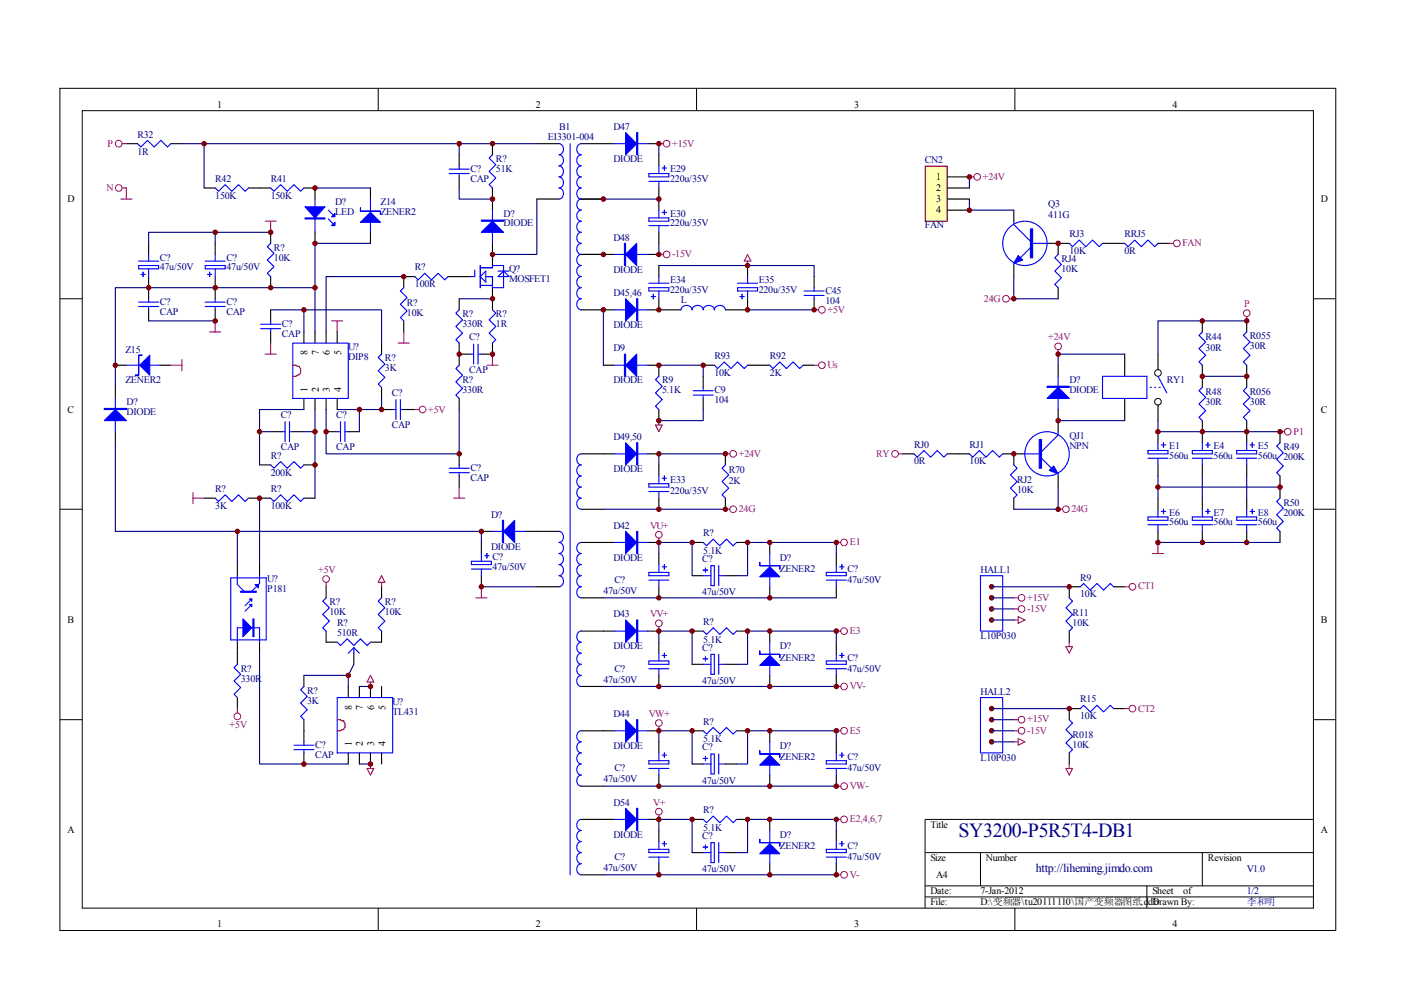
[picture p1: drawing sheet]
<svg xmlns="http://www.w3.org/2000/svg" width="297mm" height="210mm" viewBox="0 0 297 210" stroke-linecap="round" stroke-linejoin="round" font-family="sans-serif">
<g fill="none" stroke="#000" stroke-width=".21">
<path d="M12.7 18.7h270.5v178.6h-270.5zM80.2 18.7v4.7M147.7 18.7v4.7M215.2 18.7v4.7M17.4 23.5h261.1v169h-261.1zM12.7 63.3h4.7M278.4 63.3h4.7M12.7 108h4.7M278.4 108h4.7M12.7 152.6h4.7M278.4 152.6h4.7M278.4 173.7h-82.3v18.8"/>
<path d="M80.2 192.5v4.7M147.7 192.5v4.7M196.1 180.8h82.3M196.1 187.8h82.3M196.1 190.2h82.3M207.9 180.8v7M215.2 192.5v4.7M243.2 187.8v4.7M254.9 180.8v7"/>
</g>
<g fill="none" stroke="#000" stroke-width=".23">
<path d="M26.8 30.5h2.4M36.2 30.5h2.4M43.3 39.9h2.3M52.7 39.9h4.7M64.4 39.9h2.4v2.3M78.5 39.9v2.3M97.4 32.8v2.4M97.4 37.5v2.4M104.4 30.5v2.3M104.4 39.9v4.7M113.8 30.5h4.7M123.2 30.5h7.1"/>
<path d="M137.3 30.5h2.4M139.7 32.8v2.4M139.7 39.9v4.7M31.5 51.6v2.3M31.5 58.6v4.7M45.6 51.6v2.3M45.6 58.6v4.7M57.4 49.3v2.3M57.4 58.6v2.4M66.8 49.3v2.3M78.5 49.3v2.3M88 58.6h-2.4v2.4"/>
<path d="M95 58.6h4.7M104.4 51.6v4.7M113.8 42.2h4.7M123.2 42.2h4.7M123.2 53.9h7.1M137.3 53.9h2.4M139.7 49.3v2.3M139.7 56.3v2.3M158.5 56.3v2.3M172.6 58.6v2.4M24.5 77.4h2.3M31.5 65.7v2.3"/>
<path d="M33.9 77.4h2.3M45.6 65.7v2.3M57.4 65.7v2.3M57.4 70.4v2.3M64.4 70.4v2.3M66.8 70.4v2.3M69.1 70.4v2.3M71.5 70.4v2.3M80.9 72.7v2.4M85.6 68v2.4M97.4 63.3v2.4M97.4 72.7v4.7"/>
<path d="M97.4 75.1h2.3M104.4 61v4.7M104.4 72.7v2.4h-2.3M123.2 65.7h7.1M127.9 77.4h2.4M137.3 65.7h7.1M137.3 77.4h2.4v2.4M139.7 63.3v2.4M149.1 77.4h2.3M149.1 79.8v2.3M158.5 63.3v2.4h-4.7M158.5 77.4h4.7"/>
<path d="M170.3 77.4h2.3M172.6 63.3v2.4M24.5 82.1v2.4M24.5 91.5v2.4M55 98.6h2.4M57.4 91.5h2.3M62.1 91.5h2.3M64.4 84.5v2.3M64.4 98.6h2.4M66.8 84.5v2.3M69.1 84.5v2.3M69.1 91.5h2.4"/>
<path d="M71.5 84.5v2.3M73.8 91.5h2.4M80.9 82.1v2.4M80.9 86.8h2.3M85.6 86.8h2.4M97.4 84.5v2.3M97.4 96.2v2.4M123.2 96.2h7.1M137.3 96.2h2.4M139.7 86.8v2.4M139.7 98.6v2.3M149.1 84.5v2.3"/>
<path d="M153.8 96.2v2.4M43.3 105.6h2.3M50.3 119.7v2.4M52.7 105.6h4.7M55 119.7v2.4M64.4 105.6h2.4M97.4 100.9v2.4M102.1 112.7h2.3M102.1 115v2.4M111.5 112.7h7M123.2 108h4.7M123.2 115h7.1"/>
<path d="M137.3 115h2.4M139.7 105.6v2.4M139.7 117.4v2.3M146.7 115h2.4M153.8 105.6v2.4M156.2 115h2.3M163.2 115v2.4M177.3 117.4v2.3M50.3 136.2v4.7M55 136.2v2.3M69.1 124.4v2.4M69.1 133.8v2.4h2.4"/>
<path d="M75 138.5v2.4M80.9 124.4v2.4M80.9 133.8v2.4h-2.4M102.1 122.1v2.3M113.8 124.4h4.7M123.2 126.8h4.7M123.2 133.8h7.1M137.3 133.8h2.4M139.7 124.4v2.4M139.7 136.2v2.3M146.7 122.1h2.4M146.7 133.8h2.4"/>
<path d="M153.8 122.1h2.4M156.2 133.8h2.3M163.2 124.4v2.4M163.2 133.8v2.4M177.3 124.4v2.4M177.3 136.2v2.3M50.3 147.9v2.3M64.4 143.2v2.3M64.4 152.6v4.7M64.4 159.6v2.4M73.8 145.5v2.4M73.8 159.6v2.4"/>
<path d="M76.2 145.5v2.4M76.2 159.6v2.4M78.5 145.5v2.4M78.5 159.6v2.4M80.9 145.5v2.4M80.9 159.6v2.4M123.2 145.5h4.7M123.2 154.9h7.1M137.3 154.9h2.4M139.7 143.2v2.3M139.7 157.3v2.3M146.7 140.9h2.4"/>
<path d="M146.7 154.9h2.4M153.8 140.9h2.4M156.2 154.9h2.3M163.2 143.2v2.3M163.2 154.9v2.4M177.3 143.2v2.3M177.3 157.3v2.3M123.2 166.7h4.7M123.2 173.7h7.1M137.3 173.7h2.4M139.7 164.3v2.4M139.7 176.1v2.3"/>
<path d="M146.7 162h2.4M146.7 173.7h2.4M153.8 162h2.4M156.2 173.7h2.3M163.2 164.3v2.4M163.2 173.7v2.4M177.3 164.3v2.4M177.3 176.1v2.3M123.2 185.5h4.7M139.7 183.1v2.4M146.7 180.8h2.4M153.8 180.8h2.4"/>
<path d="M163.2 183.1v2.4M177.3 183.1v2.4"/>
</g>
<g fill="none" stroke="#00f" stroke-width=".23">
<path d="M29.2 30.5l.7 .7 1.4-1.4 1.4 1.4 1.4-1.4 1.4 1.4 .7-.7M45.6 39.9l.7 .7 1.4-1.4 1.4 1.4 1.5-1.4 1.4 1.4 .7-.7M57.4 39.9l.7 .7 1.4-1.4 1.4 1.4 1.4-1.4 1.4 1.4 .7-.7M95.2 35.9h4.3M95.2 36.8h4.3M97.4 35.2v.7M97.4 36.8v.7M104.4 32.8l-.7 .7 1.4 1.4-1.4 1.4 1.4 1.4-1.4 1.5 .7 .7M118.5 30.5a1.2 1.2 0 0 1 1 1.1 1.2 1.2 0 0 1-1 1.2 1.2 1.2 0 0 1 1 1.2 1.2 1.2 0 0 1-1 1.2 1.2 1.2 0 0 1 1 1.1 1.2 1.2 0 0 1-1 1.2 1.2 1.2 0 0 1 1 1.2 1.2 1.2 0 0 1-1 1.2 1.2 1.2 0 0 1 1 1.1 1.2 1.2 0 0 1-1 1.2M120.9 30.5v155M123.2 30.5a1.21 1.21 0 0 0-.9 1.1 1.21 1.21 0 0 0 .9 1.2 1.2 1.2 0 0 0-.9 1.2 1.2 1.2 0 0 0 .9 1.2 1.2 1.2 0 0 0-.9 1.1 1.2 1.2 0 0 0 .9 1.2 1.2 1.2 0 0 0-.9 1.2 1.2 1.2 0 0 0 .9 1.2 1.2 1.2 0 0 0-.9 1.1 1.2 1.2 0 0 0 .9 1.2 1.2 1.2 0 0 0-.9 1.2 1.2 1.2 0 0 0 .9 1.2 1.2 1.2 0 0 0-.9 1.1 1.2 1.2 0 0 0 .9 1.2 1.21 1.21 0 0 0-.9 1.2 1.21 1.21 0 0 0 .9 1.2 1.2 1.2 0 0 0-.9 1.1 1.2 1.2 0 0 0 .9 1.2 1.2 1.2 0 0 0-.9 1.2 1.2 1.2 0 0 0 .9 1.1 1.2 1.2 0 0 0-.9 1.2 1.2 1.2 0 0 0 .9 1.2 1.2 1.2 0 0 0-.9 1.2 1.2 1.2 0 0 0 .9 1.1 1.2 1.2 0 0 0-.9 1.2 1.2 1.2 0 0 0 .9 1.2 1.2 1.2 0 0 0-.9 1.2 1.2 1.2 0 0 0 .9 1.1 1.2 1.2 0 0 0-.9 1.2 1.2 1.2 0 0 0 .9 1.2M130.3 30.5h7"/>
<path d="M137.6 36.8h4.2v.7h-4.2zM137.6 38.4h4.2M139.7 35.2v1.6M139.7 38.4v1.5M140.4 35.6h.9M140.9 35.2v.9M29.4 55.4h4.2M29.4 56.3h4.2v.7h-4.2zM29.9 58.2h.9M30.3 57.7v.9M31.5 53.9v1.5M31.5 57v1.6"/>
<path d="M43.5 56.3h4.2v.7h-4.2zM43.5 55.4h4.2M44 58.2h.9M44.4 57.7v.9M45.6 53.9v1.5M45.6 57v1.6M57.4 51.6l-.7 .7 1.4 1.4-1.4 1.4 1.4 1.4-1.4 1.4 .7 .7M66.8 42.2v7.1M69.6 46.4l.9 1M69.6 44.6l.9 .9M78.5 42.2v7.1M88 58.6l.7 .7 1.4-1.4 1.4 1.4 1.4-1.4 1.4 1.4 .7-.7"/>
<path d="M100.7 57.2v1.4h-1M101.8 56.8h2.6v-.5h2.4v4.7h-2.4v-2.4h-1.4M101.8 56.3v4.7M101.8 58.6l1.2-1.1v2.3zM104.4 44.6v7M105.6 58.6l1.2-1.1 1.1 1.1zM105.6 57.5h2.3M130.3 53.9h7M137.6 46.2h4.2v.7h-4.2zM137.6 47.8h4.2M139.7 44.6v1.6M139.7 47.8v1.5"/>
<path d="M139.7 58.6v1.5M140.4 45h.9M140.9 44.6v.9M158.5 58.6v1.5M26.8 77.4h7.1M29.4 65h4.2M29.4 64h4.2M31.5 63.3v.7M31.5 65v.7M43.5 65h4.2M43.5 64h4.2M45.6 63.3v.7"/>
<path d="M45.6 65v.7M55.3 68.7h4.2M55.3 69.7h4.2M57.4 68v.7M57.4 69.7v.7M62.1 72.7h11.7v11.8h-11.7zM80.9 75.1l-.7 .7 1.4 1.4-1.4 1.4 1.4 1.4-1.4 1.4 .7 .7M85.6 61l-.7 .7 1.4 1.4-1.4 1.4 1.4 1.4-1.4 1.4 .7 .7M97.4 77.4l-.7 .7 1.4 1.4-1.4 1.5 1.4 1.4-1.4 1.4 .7 .7M97.4 65.7l-.7 .7 1.4 1.4-1.4 1.4 1.4 1.4-1.4 1.4 .7 .7M99.7 75.1h.7M100.4 73v4.2"/>
<path d="M101.4 75.1h.7M101.4 73v4.2M101.8 60.5h2.6M104.4 65.7l.7 .7-1.4 1.4 1.4 1.4-1.4 1.4 1.4 1.4-.7 .7M130.3 77.4h7M130.3 65.7h7M137.6 61h4.2v.7h-4.2zM137.6 60.1h4.2M138 62.9h1M138.5 62.4v.9M139.7 79.8l-.7 .7 1.4 1.4-1.4 1.4 1.4 1.4-1.4 1.4 .7 .7M139.7 61.7v1.6"/>
<path d="M144.4 65.7a1.21 1.21 0 0 1 1.2-.9 1.21 1.21 0 0 1 1.1 .9 1.21 1.21 0 0 1 1.2-.9 1.21 1.21 0 0 1 1.2 .9 1.21 1.21 0 0 1 1.2-.9 1.21 1.21 0 0 1 1.2 .9 1.2 1.2 0 0 1 1.1-.9 1.2 1.2 0 0 1 1.2 .9M151.4 77.4l.8 .7 1.4-1.4 1.4 1.4 1.4-1.4 1.4 1.4 .7-.7M156.4 60.1h4.2M156.4 61h4.2v.7h-4.2zM156.9 62.9h.9M157.3 62.4v.9M158.5 61.7v1.6M163.2 77.4l.7 .7 1.4-1.4 1.4 1.4 1.4-1.4 1.5 1.4 .7-.7M170.5 61.7h4.2M170.5 62.6h4.2M172.6 61v.7M172.6 62.6v.7"/>
<path d="M24.5 84.5v7M57.4 98.6l.7 .7 1.4-1.4 1.4 1.4 1.4-1.4 1.4 1.4 .7-.7M59.7 91.5h.7M60.4 89.4v4.2M61.4 91.5h.7M61.4 89.4v4.2M71.5 91.5h.7M72.2 89.4v4.2M73.1 91.5h.7M73.1 89.4v4.2M83.2 86.8h.8M84 84.7v4.2"/>
<path d="M84.9 86.8h.7M84.9 84.7v4.2M95.2 99.3h4.3M97.4 98.6v.7M123.2 96.2a1.2 1.2 0 0 0-.9 1.2 1.2 1.2 0 0 0 .9 1.2 1.2 1.2 0 0 0-.9 1.1 1.2 1.2 0 0 0 .9 1.2 1.2 1.2 0 0 0-.9 1.2 1.2 1.2 0 0 0 .9 1.2 1.2 1.2 0 0 0-.9 1.1 1.2 1.2 0 0 0 .9 1.2 1.2 1.2 0 0 0-.9 1.2 1.2 1.2 0 0 0 .9 1.2M130.3 96.2h7M147 82.8h4.2M147 83.8h4.2M149.1 82.1v.7M149.1 83.8v.7M153.8 98.6l-.7 .7 1.4 1.4-1.4 1.4 1.4 1.4-1.4 1.4 .7 .7M45.6 105.6l.7 .7 1.4-1.4 1.4 1.4 1.5-1.4 1.4 1.4 .7-.7"/>
<path d="M57.4 105.6l.7 .7 1.4-1.4 1.4 1.4 1.4-1.4 1.4 1.4 .7-.7M95.2 100.2h4.3M97.4 100.2v.7M99.9 119h4.3v.7h-4.3zM102.1 117.4v1.6M102.8 117.8h.9M103.2 117.4v.9M104.4 112.7h7.1M118.5 112.7a1.2 1.2 0 0 1 1 1.1 1.2 1.2 0 0 1-1 1.2 1.2 1.2 0 0 1 1 1.2 1.2 1.2 0 0 1-1 1.2 1.2 1.2 0 0 1 1 1.1 1.2 1.2 0 0 1-1 1.2 1.2 1.2 0 0 1 1 1.2 1.2 1.2 0 0 1-1 1.2 1.2 1.2 0 0 1 1 1.1 1.2 1.2 0 0 1-1 1.2M123.2 115a1.2 1.2 0 0 0-.9 1.2 1.2 1.2 0 0 0 .9 1.2 1.2 1.2 0 0 0-.9 1.1 1.2 1.2 0 0 0 .9 1.2 1.2 1.2 0 0 0-.9 1.2 1.2 1.2 0 0 0 .9 1.2 1.2 1.2 0 0 0-.9 1.1 1.2 1.2 0 0 0 .9 1.2 1.2 1.2 0 0 0-.9 1.2 1.2 1.2 0 0 0 .9 1.2M130.3 115h7M137.6 102.6h4.2v.7h-4.2z"/>
<path d="M137.6 104.2h4.2M139.7 100.9v1.7M139.7 104.2v1.4M139.7 119.7v1.7M140.4 101.4h.9M140.9 100.9v1M140.9 119.7v1M149.1 115l.7 .7 1.4-1.4 1.4 1.4 1.4-1.4 1.4 1.4 .8-.7M150.7 119.9h.7v4.3h-.7zM152.4 119.9v4.3M163.2 117.4v7M177.3 119.7v1.7"/>
<path d="M178.5 119.7v1M48.9 122.5h7.5v13.2h-7.5zM50.3 122.1v1.8l1.4 1.4M50.3 136.2v-3.1h4.7v3.1M53.4 128.2l-1.4 1.4M53.4 127l-1.4 1.4M55 122.1v1.6l-1.6 1.6M69.1 126.8l-.7 .7 1.4 1.4-1.4 1.4 1.4 1.4-1.4 1.4 .7 .7M71.5 136.2l.7 .7 1.4-1.5 1.4 1.5 1.4-1.5 1.4 1.5 .7-.7M75 137.3v1.2M75 137.3l1.2 1.2M75 137.3l-1.2 1.2"/>
<path d="M80.9 126.8l-.7 .7 1.4 1.4-1.4 1.4 1.4 1.4-1.4 1.4 .7 .7M99.9 120.7h4.3M102.1 120.7v1.4M123.2 133.8a1.2 1.2 0 0 0-.9 1.2 1.2 1.2 0 0 0 .9 1.2 1.2 1.2 0 0 0-.9 1.1 1.2 1.2 0 0 0 .9 1.2 1.21 1.21 0 0 0-.9 1.2 1.21 1.21 0 0 0 .9 1.2 1.2 1.2 0 0 0-.9 1.1 1.2 1.2 0 0 0 .9 1.2 1.2 1.2 0 0 0-.9 1.2 1.2 1.2 0 0 0 .9 1.1M130.3 133.8h7M137.6 121.4h4.2v.7h-4.2zM137.6 123h4.2M139.7 123v1.4M139.7 138.5v1.6M140.4 120.2h.9M140.4 139h.9M140.9 138.5v.9"/>
<path d="M149.1 133.8l.7 .7 1.4-1.4 1.4 1.4 1.4-1.4 1.4 1.4 .8-.7M149.1 122.1h1.6M149.1 120.9h.9M149.1 139.7h.9M149.6 120.4v1M149.6 139.2v.9M150.7 138.7h.7v4.3h-.7zM152.4 122.1h1.4M152.4 138.7v4.3M163.2 136.2v7M175.2 123h4.2M175.2 121.4h4.2v.7h-4.2z"/>
<path d="M177.3 123v1.4M177.3 138.5v1.6M178 120.2h1M178 139h1M178.5 138.5v.9M50.3 140.9l-.7 .7 1.4 1.4-1.4 1.4 1.4 1.4-1.4 1.4 .7 .7M62.3 158h4.3M62.3 158.9h4.3M64.4 145.5l-.7 .8 1.4 1.4-1.4 1.4 1.4 1.4-1.4 1.4 .7 .7M64.4 157.3v.7M64.4 158.9v.7M71.5 147.9h11.7v11.7h-11.7z"/>
<path d="M123.2 154.9a1.21 1.21 0 0 0-.9 1.2 1.21 1.21 0 0 0 .9 1.2 1.2 1.2 0 0 0-.9 1.2 1.2 1.2 0 0 0 .9 1.1 1.2 1.2 0 0 0-.9 1.2 1.2 1.2 0 0 0 .9 1.2 1.2 1.2 0 0 0-.9 1.2 1.2 1.2 0 0 0 .9 1.1 1.2 1.2 0 0 0-.9 1.2 1.2 1.2 0 0 0 .9 1.2M130.3 154.9h7M137.6 140.1h4.2v.8h-4.2zM137.6 141.8h4.2M139.7 141.8v1.4M139.7 159.6v1.7M140.9 159.6v1M149.1 154.9l.7 .7 1.4-1.4 1.4 1.4 1.4-1.4 1.4 1.4 .8-.7M149.1 140.9h1.6M150.7 159.9h.7v4.2h-.7zM152.4 159.9v4.2M152.4 140.9h1.4"/>
<path d="M163.2 157.3v7M175.2 140.1h4.2v.8h-4.2zM175.2 141.8h4.2M177.3 141.8v1.4M177.3 159.6v1.7M178.5 159.6v1M123.2 173.7a1.2 1.2 0 0 0-.9 1.2 1.2 1.2 0 0 0 .9 1.2 1.2 1.2 0 0 0-.9 1.2 1.2 1.2 0 0 0 .9 1.1 1.2 1.2 0 0 0-.9 1.2 1.2 1.2 0 0 0 .9 1.2 1.2 1.2 0 0 0-.9 1.2 1.2 1.2 0 0 0 .9 1.1 1.2 1.2 0 0 0-.9 1.2 1.2 1.2 0 0 0 .9 1.2M130.3 173.7h7M137.6 161.3h4.2v.7h-4.2zM137.6 162.9h4.2M139.7 162.9v1.4M139.7 178.4v1.7"/>
<path d="M140.4 160.1h.9M140.4 178.9h.9M140.9 178.4v1M149.1 173.7l.7 .7 1.4-1.4 1.4 1.4 1.4-1.4 1.4 1.4 .8-.7M149.1 162h1.6M149.1 160.8h.9M149.1 179.6h.9M149.6 160.3v1M149.6 179.1v1M150.7 178.7h.7v4.2h-.7zM152.4 178.7v4.2M152.4 162h1.4"/>
<path d="M163.2 176.1v7M175.2 161.3h4.2v.7h-4.2zM175.2 162.9h4.2M177.3 162.9v1.4M177.3 178.4v1.7M178 160.1h1M178 178.9h1M178.5 178.4v1M137.6 180.1h4.2v.7h-4.2zM137.6 181.7h4.2M139.7 181.7v1.4M149.1 180.8h1.6"/>
<path d="M152.4 180.8h1.4M175.2 180.1h4.2v.7h-4.2zM175.2 181.7h4.2M177.3 181.7v1.4"/>
</g>
<path d="M62.1 77.4h.7l.2 .3h.5v.2a.99 .99 0 0 1-.5 1.6l-.2 .3h-.7M71.5 152.6h.7l.2 .2h.5a2.01 2.01 0 0 1 0 1.9h-.5l-.2 .2h-.7" fill="none" stroke="#f00" stroke-width=".23"/>
<g fill="#00f" stroke="#00f" stroke-width=".23">
<path d="M102.1 49.3l2.3-2.4 2.4 2.4z"/>
<path d="M64.7 43.9h4.2l-2.1 2.3z"/>
<path d="M71 47.1v.7h-.7z"/>
<path d="M70.3 46l.7-.7v.7z"/>
<path d="M106.8 112.7l2.3-2.4v4.7z"/>
<path d="M24.5 86.8l2.3 2.4h-4.7z"/>
<path d="M51.5 131.2l1.9 1.9-1.9 1.9z"/>
<path d="M52.9 127h.5v.5z"/>
<path d="M52.9 128.2h.5v.4z"/>
<path d="M54.1 123.9h.7v.7z"/>
<path d="M76.4 47.1l2.1-2.1 2.2 2.1z"/>
<path d="M29.6 77.4l2.1-2.1v4.2z"/>
<path d="M132.6 28.1l2.4 2.4-2.4 2.3z"/>
<path d="M132.6 53.9l2.4-2.3v4.7z"/>
<path d="M132.6 63.3l2.4 2.4-2.4 2.3z"/>
<path d="M132.6 77.4l2.4-2.3v4.7z"/>
<path d="M132.6 93.9l2.4 2.3-2.4 2.4z"/>
<path d="M132.6 112.7l2.4 2.3-2.4 2.4z"/>
<path d="M161.1 122.3l2.1-2.1 2.1 2.1z"/>
<path d="M132.6 131.5l2.4 2.3-2.4 2.4z"/>
<path d="M161.1 141.1l2.1-2.1 2.1 2.1z"/>
<path d="M132.6 152.6l2.4 2.3-2.4 2.4z"/>
<path d="M161.1 162.2l2.1-2.1 2.1 2.1z"/>
<path d="M132.6 171.4l2.4 2.3-2.4 2.4z"/>
<path d="M161.1 181l2.1-2.1 2.1 2.1z"/>
<path d="M102.1 46.7h4.7v.2h-4.7z" fill-rule="evenodd"/>
<path d="M64.7 46.2h4.2v.2h-4.2z" fill-rule="evenodd"/>
<path d="M106.5 110.3h.3v4.7h-.3z" fill-rule="evenodd"/>
<path d="M22.1 86.6h4.7v.2h-4.7z" fill-rule="evenodd"/>
<path d="M53.6 131.2h.3v3.8h-.3z" fill-rule="evenodd"/>
<path d="M51 125.3h3.3v.3h-3.3z" fill-rule="evenodd"/>
<path d="M76.4 44.1v.7h4.3v.7v-.7h-4.3z" fill-rule="evenodd"/>
<path d="M29.4 75.3h.7h-.7v4.2h-.7h.7z" fill-rule="evenodd"/>
<path d="M135 28.1h.2v4.7h-.2z" fill-rule="evenodd"/>
<path d="M132.4 51.6h.2v4.7h-.2z" fill-rule="evenodd"/>
<path d="M135 63.3h.2v4.7h-.2z" fill-rule="evenodd"/>
<path d="M132.4 75.1h.2v4.7h-.2z" fill-rule="evenodd"/>
<path d="M135 93.9h.2v4.7h-.2z" fill-rule="evenodd"/>
<path d="M135 112.7h.2v4.7h-.2z" fill-rule="evenodd"/>
<path d="M161.1 119.2v.7h4.2v.8v-.8h-4.2z" fill-rule="evenodd"/>
<path d="M135 131.5h.2v4.7h-.2z" fill-rule="evenodd"/>
<path d="M161.1 138v.7h4.2v.7v-.7h-4.2z" fill-rule="evenodd"/>
<path d="M135 152.6h.2v4.7h-.2z" fill-rule="evenodd"/>
<path d="M161.1 159.2v.7h4.2v.7v-.7h-4.2z" fill-rule="evenodd"/>
<path d="M135 171.4h.2v4.7h-.2z" fill-rule="evenodd"/>
<path d="M161.1 178v.7h4.2v.7v-.7h-4.2z" fill-rule="evenodd"/>
</g>
<g fill="none" stroke="#a1006a" stroke-width=".21">
<circle cx="25.2" cy="30.5" r=".71"/>
<circle cx="25.2" cy="39.9" r=".71"/>
<circle cx="141.3" cy="30.5" r=".71"/>
<circle cx="141.3" cy="53.9" r=".71"/>
<circle cx="174.3" cy="65.7" r=".71"/>
<circle cx="174.3" cy="77.4" r=".71"/>
<circle cx="89.6" cy="86.8" r=".7"/>
<circle cx="155.4" cy="96.2" r=".71"/>
<circle cx="139.7" cy="113.4" r=".71"/>
<circle cx="155.4" cy="108" r=".71"/>
<circle cx="179" cy="115" r=".71"/>
<circle cx="69.1" cy="122.8" r=".71"/>
<circle cx="139.7" cy="132.2" r=".71"/>
<circle cx="179" cy="133.8" r=".71"/>
<circle cx="50.3" cy="151.9" r=".71"/>
<circle cx="139.7" cy="153.3" r=".71"/>
<circle cx="179" cy="145.5" r=".71"/>
<circle cx="179" cy="154.9" r=".71"/>
<circle cx="139.7" cy="172.1" r=".71"/>
<circle cx="179" cy="173.7" r=".71"/>
<circle cx="179" cy="166.7" r=".71"/>
<circle cx="179" cy="185.5" r=".71"/>
</g>
<g fill="none" stroke="#a1006a" stroke-width=".23">
<path d="M25.9 30.5h.9M25.9 39.9h.9v2.3M139.7 30.5h.9M25.6 42.2h2.4M56.2 46.9h2.4M57.4 46.9v2.4M139.7 53.9h.9M36.2 77.4h2.4M38.6 76.3v2.3M44.4 70.4h2.4M45.6 68v2.4M56.2 75.1h2.4"/>
<path d="M57.4 72.7v2.4M70.3 68h2.4M71.5 68v2.4M84.4 72.7h2.4M85.6 70.4v2.3M103.2 77.4h2.4M104.4 75.1v2.3M172.6 77.4h1M172.6 65.7h1M88 86.8h.9M153.8 96.2h.9M40.9 105.6h2.4"/>
<path d="M40.9 104.4v2.4M96.2 105.6h2.3M97.4 103.3v2.3M139.7 114.1v.9M153.8 108h.9M177.3 115h1M69.1 123.5v.9M80.9 122.1l.7 1.4h-1.4zM80.9 123.5v.9M100.9 126.8h2.3M102.1 124.4v2.4M139.7 132.9v.9"/>
<path d="M177.3 133.8h1M50.3 150.2v1M78.5 144.6v.9M78.5 143.2l.8 1.4h-1.5zM139.7 154v.9M177.3 145.5h1M177.3 154.9h1M77.8 162.9h1.5l-.8 1.4zM78.5 162v.9M139.7 172.8v.9M177.3 166.7h1M177.3 173.7h1"/>
<path d="M177.3 185.5h1"/>
</g>
<g fill="none" stroke="#000080" stroke-width=".23">
<path d="M38.6 30.5h75.2M43.3 30.5v9.4M66.8 39.9h11.7M97.4 39.9v2.3h7M97.4 30.5v2.3M139.7 30.5v2.3M45.6 49.3v2.3M57.4 49.3h-25.9v2.3M78.5 51.6h-11.7v18.8M85.6 58.6h-16.5v11.8M113.8 42.2v11.7h-9.4M127.9 42.2h11.8"/>
<path d="M139.7 56.3h32.9v2.3M139.7 51.6v2.3M31.5 68h14.1M57.4 65.7h7M64.4 70.4v-4.7h16.5v7M66.8 61h-42.3v21.1M97.4 63.3h7M127.9 65.7v11.7M139.7 77.4h9.4v2.4M158.5 65.7h14.1M24.5 93.9v18.8h77.6v2.3M55 91.5h2.4"/>
<path d="M64.4 86.8h-9.4v11.8M64.4 91.5h2.4M66.8 86.8v18.8M69.1 86.8v9.4h28.3v-9.4M76.2 86.8v4.7M80.9 84.5v2.3h-9.4M149.1 86.8v2.4h-9.4M153.8 96.2h-14.1v2.4M50.3 112.7v7M55 105.6v14.1M127.9 108h25.9M139.7 117.4v-2.4h7v7.1"/>
<path d="M177.3 117.4v-2.4h-18.8v7.1h-2.3M55 138.5v23.5h18.8M102.1 124.4h11.7M127.9 126.8h49.4M139.7 136.2v-2.4h7v7.1M177.3 136.2v-2.4h-18.8v7.1h-2.3M64.4 143.2h9.4v2.3M75 140.9l-1.2 2.3M76.2 145.5h2.3M127.9 145.5h49.4M139.7 157.3v-2.4h7v7.1M177.3 157.3v-2.4h-18.8v7.1h-2.3"/>
<path d="M76.2 162h2.3M127.9 166.7h49.4M139.7 176.1v-2.4h7v7.1M177.3 176.1v-2.4h-18.8v7.1h-2.3M127.9 185.5h49.4"/>
</g>
<g fill="#800000" stroke="#800000" stroke-width=".21">
<circle cx="55" cy="91.5" r=".47"/>
<circle cx="66.8" cy="91.5" r=".47"/>
<circle cx="97.4" cy="96.2" r=".47"/>
<circle cx="69.1" cy="91.5" r=".47"/>
<circle cx="80.9" cy="86.8" r=".47"/>
<circle cx="76.2" cy="86.8" r=".47"/>
<circle cx="85.6" cy="58.6" r=".47"/>
<circle cx="104.4" cy="63.3" r=".47"/>
<circle cx="104.4" cy="75.1" r=".47"/>
<circle cx="97.4" cy="75.1" r=".47"/>
<circle cx="104.4" cy="30.5" r=".47"/>
<circle cx="104.4" cy="53.9" r=".47"/>
<circle cx="43.3" cy="30.5" r=".47"/>
<circle cx="104.4" cy="42.2" r=".47"/>
<circle cx="97.4" cy="30.5" r=".47"/>
<circle cx="102.1" cy="112.7" r=".47"/>
<circle cx="66.8" cy="61" r=".47"/>
<circle cx="31.5" cy="61" r=".47"/>
<circle cx="57.4" cy="61" r=".47"/>
<circle cx="45.6" cy="61" r=".47"/>
<circle cx="57.4" cy="49.3" r=".47"/>
<circle cx="45.6" cy="49.3" r=".47"/>
<circle cx="45.6" cy="68" r=".47"/>
<circle cx="64.4" cy="65.7" r=".47"/>
<circle cx="66.8" cy="98.6" r=".47"/>
<circle cx="55" cy="105.6" r=".47"/>
<circle cx="50.3" cy="112.7" r=".47"/>
<circle cx="102.1" cy="124.4" r=".47"/>
<circle cx="64.4" cy="162" r=".47"/>
<circle cx="73.8" cy="143.2" r=".47"/>
<circle cx="78.5" cy="145.5" r=".47"/>
<circle cx="78.5" cy="162" r=".47"/>
<circle cx="24.5" cy="77.4" r=".47"/>
<circle cx="66.8" cy="39.9" r=".47"/>
<circle cx="66.8" cy="51.6" r=".47"/>
<circle cx="127.9" cy="53.9" r=".47"/>
<circle cx="139.7" cy="65.7" r=".47"/>
<circle cx="172.6" cy="65.7" r=".47"/>
<circle cx="158.5" cy="65.7" r=".47"/>
<circle cx="139.7" cy="53.9" r=".47"/>
<circle cx="127.9" cy="42.2" r=".47"/>
<circle cx="139.7" cy="42.2" r=".47"/>
<circle cx="139.7" cy="30.5" r=".47"/>
<circle cx="127.9" cy="65.7" r=".47"/>
<circle cx="139.7" cy="77.4" r=".47"/>
<circle cx="149.1" cy="77.4" r=".47"/>
<circle cx="139.7" cy="115" r=".47"/>
<circle cx="146.7" cy="115" r=".47"/>
<circle cx="139.7" cy="126.8" r=".47"/>
<circle cx="163.2" cy="126.8" r=".47"/>
<circle cx="177.3" cy="115" r=".47"/>
<circle cx="158.5" cy="115" r=".47"/>
<circle cx="163.2" cy="115" r=".47"/>
<circle cx="139.7" cy="96.2" r=".47"/>
<circle cx="153.8" cy="96.2" r=".47"/>
<circle cx="153.8" cy="108" r=".47"/>
<circle cx="139.7" cy="108" r=".47"/>
<circle cx="139.7" cy="145.5" r=".47"/>
<circle cx="158.5" cy="133.8" r=".47"/>
<circle cx="146.7" cy="133.8" r=".47"/>
<circle cx="163.2" cy="145.5" r=".47"/>
<circle cx="163.2" cy="133.8" r=".47"/>
<circle cx="139.7" cy="166.7" r=".47"/>
<circle cx="158.5" cy="154.9" r=".47"/>
<circle cx="146.7" cy="154.9" r=".47"/>
<circle cx="163.2" cy="166.7" r=".47"/>
<circle cx="163.2" cy="154.9" r=".47"/>
<circle cx="139.7" cy="185.5" r=".47"/>
<circle cx="158.5" cy="173.7" r=".47"/>
<circle cx="146.7" cy="173.7" r=".47"/>
<circle cx="163.2" cy="185.5" r=".47"/>
<circle cx="163.2" cy="173.7" r=".47"/>
<circle cx="139.7" cy="173.7" r=".47"/>
<circle cx="177.3" cy="185.5" r=".47"/>
<circle cx="177.3" cy="173.7" r=".47"/>
<circle cx="177.3" cy="154.9" r=".47"/>
<circle cx="139.7" cy="133.8" r=".47"/>
<circle cx="177.3" cy="145.5" r=".47"/>
<circle cx="139.7" cy="154.9" r=".47"/>
<circle cx="177.3" cy="166.7" r=".47"/>
</g>
<path d="M196.3 35.3h4.5v11.6h-4.5z" fill="#ffffb0"/>
<path d="M196.2 35.2h4.6v11.7h-4.6z" fill="none" stroke="#800000" stroke-width=".21"/>
<g fill="none" stroke="#000" stroke-width=".23">
<path d="M200.8 37.5h4.7M200.8 39.9h4.7M200.8 42.2h4.7M200.8 44.6h4.7M214.9 44.6v2.3M214.9 56.3v2.3M222 51.6h4.7M224.3 51.6v2.3M233.8 51.6h4.7M245.5 51.6h2.4M224.3 61v2.3M224.3 77.4v2.4"/>
<path d="M238.5 75.1v4.7M245.5 75.1v3.3M254.9 68v2.4M254.9 77.4v4.7M264.3 68v2.4M264.3 77.4v4.7M191.4 96.2h2.4M200.8 96.2h4.7M212.6 96.2h4.7M214.9 96.2v2.4M224.3 86.8v4.7M238.5 84.5v4.7"/>
<path d="M245.5 85.9v3.3M245.5 91.5v2.4M245.5 98.6v2.3M254.9 89.2v4.7M254.9 98.6v2.3M264.3 89.2v4.7M264.3 98.6v2.3M271.4 91.5v2.4M214.9 105.6v2.4M224.3 100.9v2.4M245.5 105.6v2.4M245.5 112.7v2.3"/>
<path d="M254.9 105.6v2.4M254.9 112.7v2.3M264.3 105.6v2.4M264.3 112.7v2.3M271.4 100.9v4.7M271.4 112.7v2.3M226.7 133.8v2.4M229 124.4h-2.3v2.4M236.1 124.4h2.4M226.7 159.6v2.4M229 150.2h-2.3v2.4M236.1 150.2h2.4"/>
</g>
<g fill="none" stroke="#00f" stroke-width=".23">
<path d="M214.9 46.9v.7l3.6 3.5M214.9 55.8v.5M218.5 52.5l-2.2 2.2M218.5 51.6h3.5M224.3 53.9l-.7 .8 1.5 1.4-1.5 1.4 1.5 1.4-1.5 1.4 .7 .7M226.7 51.6l.7 .7 1.4-1.4 1.4 1.4 1.4-1.4 1.4 1.4 .8-.7M238.5 51.6l.7 .7 1.4-1.4 1.4 1.4 1.4-1.4 1.4 1.4 .7-.7M224.3 79.8v7M233.8 79.8h9.4v4.7h-9.4zM245.5 79.8l1.9 3.5M254.9 70.4l-.7 .7 1.4 1.4-1.4 1.4 1.4 1.4-1.4 1.4 .7 .7M264.3 70.4l-.7 .7 1.4 1.4-1.4 1.4 1.4 1.4-1.4 1.4 .7 .7"/>
<path d="M193.8 96.2l.7 .7 1.4-1.4 1.4 1.4 1.4-1.4 1.4 1.4 .7-.7M205.5 96.2l.7 .7 1.5-1.4 1.4 1.4 1.4-1.4 1.4 1.4 .7-.7M214.9 98.6l.7 .7-1.4 1.4 1.4 1.4-1.4 1.4 1.4 1.4-.7 .7M217.3 96.2h3.5M220.8 97.2l2.1 2.1M224.3 91.5v.7l-3.5 3.6M243.4 95.5h4.2v.7h-4.2zM243.4 97.2h4.2M243.9 82.1h.2M244.8 82.1h.2M245.5 93.9v1.6M245.5 97.2v1.4"/>
<path d="M245.7 82.1h.3M246.2 94.3h1M246.7 93.9v.9M252.8 95.5h4.2v.7h-4.2zM252.8 97.2h4.2M254.9 82.1l-.7 .7 1.4 1.4-1.4 1.5 1.4 1.4-1.4 1.4 .7 .7M254.9 93.9v1.6M254.9 97.2v1.4M255.6 94.3h1M256.1 93.9v.9M262.2 95.5h4.2v.7h-4.2zM262.2 97.2h4.2"/>
<path d="M264.3 82.1l-.7 .7 1.4 1.4-1.4 1.5 1.4 1.4-1.4 1.4 .7 .7M264.3 93.9v1.6M264.3 97.2v1.4M265 94.3h1M265.5 93.9v.9M271.4 93.9l-.7 .7 1.4 1.4-1.4 1.4 1.4 1.4-1.4 1.4 .7 .7M224.3 100.4v.5M243.4 109.6h4.2v.7h-4.2zM243.4 111.3h4.2M245.5 108v1.6M245.5 111.3v1.4M246.2 108.4h1"/>
<path d="M246.7 108v.9M252.8 109.6h4.2v.7h-4.2zM252.8 111.3h4.2M254.9 108v1.6M254.9 111.3v1.4M255.6 108.4h1M256.1 108v.9M262.2 109.6h4.2v.7h-4.2zM262.2 111.3h4.2M264.3 108v1.6M264.3 111.3v1.4M265 108.4h1"/>
<path d="M265.5 108v.9M271.4 105.6l-.7 .7 1.4 1.4-1.4 1.4 1.4 1.5-1.4 1.4 .7 .7M207.9 122.1h4.7v11.7h-4.7zM226.7 126.8l.7 .7-1.4 1.4 1.4 1.4-1.4 1.4 1.4 1.4-.7 .7M229 124.4l.8-.7 1.4 1.4 1.4-1.4 1.4 1.4 1.4-1.4 .7 .7M207.9 147.9h4.7v11.7h-4.7zM226.7 152.6l.7 .7-1.4 1.4 1.4 1.4-1.4 1.4 1.4 1.4-.7 .7M229 150.2l.8-.7 1.4 1.4 1.4-1.4 1.4 1.4 1.4-1.4 .7 .7"/>
<circle cx="217.3" cy="51.6" r="4.7"/>
<circle cx="222" cy="96.2" r="4.7"/>
</g>
<g fill="#00f" stroke="#00f" stroke-width=".23">
<path d="M215.9 54.2l.9 .9-1.9 .7z"/>
<path d="M222.5 99.7l.9-.9 .9 1.6z"/>
<path d="M224.3 82.1l2.4 2.4h-4.7z"/>
<path d="M218.5 48.5h.4v6.2h-.4z" fill-rule="evenodd"/>
<path d="M220.4 93.2h.4v6.1h-.4z" fill-rule="evenodd"/>
<path d="M222 81.9h4.7v.2h-4.7z" fill-rule="evenodd"/>
</g>
<g fill="#800000" stroke="#800000" stroke-width=".21">
<circle cx="224.3" cy="51.6" r=".47"/>
<circle cx="205.5" cy="44.6" r=".47"/>
<circle cx="205.5" cy="37.5" r=".47"/>
<circle cx="214.9" cy="63.3" r=".47"/>
<circle cx="214.9" cy="96.2" r=".47"/>
<circle cx="224.3" cy="89.2" r=".47"/>
<circle cx="224.3" cy="75.1" r=".47"/>
<circle cx="224.3" cy="108" r=".47"/>
<circle cx="254.9" cy="68" r=".47"/>
<circle cx="245.5" cy="91.5" r=".47"/>
<circle cx="254.9" cy="91.5" r=".47"/>
<circle cx="254.9" cy="79.8" r=".47"/>
<circle cx="264.3" cy="79.8" r=".47"/>
<circle cx="264.3" cy="68" r=".47"/>
<circle cx="245.5" cy="115" r=".47"/>
<circle cx="254.9" cy="115" r=".47"/>
<circle cx="264.3" cy="115" r=".47"/>
<circle cx="271.4" cy="103.3" r=".47"/>
<circle cx="245.5" cy="103.3" r=".47"/>
<circle cx="264.3" cy="91.5" r=".47"/>
<circle cx="271.4" cy="91.5" r=".47"/>
<circle cx="210.2" cy="124.4" r=".47"/>
<circle cx="210.2" cy="126.8" r=".47"/>
<circle cx="210.2" cy="129.1" r=".47"/>
<circle cx="210.2" cy="131.5" r=".47"/>
<circle cx="210.2" cy="150.2" r=".47"/>
<circle cx="210.2" cy="152.6" r=".47"/>
<circle cx="210.2" cy="154.9" r=".47"/>
<circle cx="210.2" cy="157.3" r=".47"/>
<circle cx="226.7" cy="124.4" r=".47"/>
<circle cx="226.7" cy="150.2" r=".47"/>
<circle cx="177.3" cy="133.8" r=".47"/>
<circle cx="139.7" cy="89.2" r=".47"/>
<circle cx="158.5" cy="56.3" r=".47"/>
</g>
<g fill="none" stroke="#a1006a" stroke-width=".21">
<circle cx="207.2" cy="37.5" r=".7"/>
<circle cx="249.5" cy="51.6" r=".71"/>
<circle cx="213.3" cy="63.3" r=".71"/>
<circle cx="224.3" cy="73.4" r=".71"/>
<circle cx="264.3" cy="66.4" r=".7"/>
<circle cx="189.8" cy="96.2" r=".71"/>
<circle cx="273" cy="91.5" r=".71"/>
<circle cx="226" cy="108" r=".71"/>
<circle cx="216.6" cy="129.1" r=".71"/>
<circle cx="216.6" cy="126.8" r=".71"/>
<circle cx="240.1" cy="124.4" r=".71"/>
<circle cx="216.6" cy="152.6" r=".71"/>
<circle cx="216.6" cy="154.9" r=".71"/>
<circle cx="240.1" cy="150.2" r=".71"/>
</g>
<g fill="none" stroke="#a1006a" stroke-width=".23">
<path d="M205.5 37.5h1M158.5 53.9l.7 1.5h-1.4zM158.5 55.4v.9M247.9 51.6h.9M214 63.3h.9M224.3 74.1v1M264.3 67.1v.9M139 90.1h1.4l-.7 1.4zM139.7 89.2v.9M190.5 96.2h.9M271.4 91.5h.9M224.3 108h1"/>
<path d="M244.3 117.4h2.4M245.5 115v2.4M214.9 126.8h1M214.9 129.1h1M214.9 131.5h1M215.9 130.8l1.4 .7-1.4 .7zM226 137.1h1.4l-.7 1.4zM226.7 136.2v.9M238.5 124.4h.9M214.9 152.6h1M214.9 154.9h1M214.9 157.3h1"/>
<path d="M215.9 156.6l1.4 .7-1.4 .7zM238.5 150.2h.9M226 162.9h1.4l-.7 1.4zM226.7 162v.9"/>
</g>
<g fill="none" stroke="#000080" stroke-width=".23">
<path d="M205.5 37.5v2.4M205.5 42.2v2.4h9.4M214.9 58.6v4.7h9.4M238.5 75.1h-14.2v2.3M254.9 79.8h9.4M264.3 68h-18.8v7.1M224.3 89.2h14.2M245.5 89.2v2.3h25.9M224.3 103.3v4.7h-9.4M245.5 100.9v4.7M245.5 115h25.9M245.5 103.3h25.9"/>
<path d="M254.9 100.9v4.7M264.3 100.9v4.7M210.2 124.4h16.5M210.2 126.8h4.7M210.2 129.1h4.7M210.2 131.5h4.7M210.2 150.2h16.5M210.2 152.6h4.7M210.2 154.9h4.7M210.2 157.3h4.7"/>
</g>
<g fill="none" stroke="#000" stroke-width=".21">
<circle cx="245.5" cy="79.1" r=".71"/>
<circle cx="245.5" cy="85.2" r=".71"/>
</g>
<text font-size="4.2" fill="#000080" x="203.2" y="177.4">SY3200-P5R5T4-DB1</text>
<text font-size="2.5" fill="#000080" x="219.6" y="184.8">http://liheming.jimdo.com</text>
<g font-size="2.1">
<text x="46.1" y="22.9">1</text>
<text x="113.6" y="22.9">2</text>
<text x="181.1" y="22.9">3</text>
<text x="248.6" y="22.9">4</text>
<text x="198.5" y="38.1">1</text>
<text x="198.5" y="40.5">2</text>
<text x="14.3" y="42.8">D</text>
<text x="198.5" y="42.8">3</text>
<text x="198.5" y="45.1">4</text>
<text x="280.1" y="42.8">D</text>
<text x="65.2" y="75.3" transform="rotate(-90 65.2 75.3)">8</text>
<text x="67.6" y="75.3" transform="rotate(-90 67.6 75.3)">7</text>
<text x="69.9" y="75.3" transform="rotate(-90 69.9 75.3)">6</text>
<text x="72.3" y="75.3" transform="rotate(-90 72.3 75.3)">5</text>
<text x="65.2" y="83.1" transform="rotate(-90 65.2 83.1)">1</text>
<text x="67.6" y="83.1" transform="rotate(-90 67.6 83.1)">2</text>
<text x="69.9" y="83.1" transform="rotate(-90 69.9 83.1)">3</text>
<text x="72.3" y="83.1" transform="rotate(-90 72.3 83.1)">4</text>
<text x="14.3" y="87.5">C</text>
<text x="280.1" y="87.5">C</text>
<text x="14.3" y="132.1">B</text>
<text x="280.1" y="132.1">B</text>
<text x="74.6" y="150.5" transform="rotate(-90 74.6 150.5)">8</text>
<text x="77" y="150.5" transform="rotate(-90 77 150.5)">7</text>
<text x="79.3" y="150.5" transform="rotate(-90 79.3 150.5)">6</text>
<text x="81.7" y="150.5" transform="rotate(-90 81.7 150.5)">5</text>
<text x="74.6" y="158.3" transform="rotate(-90 74.6 158.3)">1</text>
<text x="77" y="158.3" transform="rotate(-90 77 158.3)">2</text>
<text x="79.3" y="158.3" transform="rotate(-90 79.3 158.3)">3</text>
<text x="81.7" y="158.3" transform="rotate(-90 81.7 158.3)">4</text>
<text x="14.3" y="176.7">A</text>
<text x="197.3" y="175.5">Title</text>
<text x="280.1" y="176.7">A</text>
<text x="197.3" y="182.6">Size</text>
<text x="209" y="182.6">Number</text>
<text x="256.1" y="182.6">Revision</text>
<text x="197.3" y="189.6">Date:</text>
<text x="197.3" y="192">File:</text>
<text x="198.5" y="186.1">A4</text>
<text x="207.9" y="189.6">7-Jan-2012</text>
<text x="207.9" y="192">D:\变频器\tu20111110\国产变频器图纸.ddb</text>
<text x="244.3" y="189.6">Sheet</text>
<text x="244.3" y="192">Drawn By:</text>
<text x="250.9" y="189.6">of</text>
<text x="46.1" y="196.6">1</text>
<text x="113.6" y="196.6">2</text>
<text x="181.1" y="196.6">3</text>
<text x="248.6" y="196.6">4</text>
</g>
<g font-size="2.1" fill="#000080">
<text x="29.1" y="29.2">R32</text>
<text x="116.2" y="29.6">EI3301-004</text>
<text x="118.5" y="27.5">B1</text>
<text x="130" y="27.5">D47</text>
<text x="29.1" y="32.9">1R</text>
<text x="105.2" y="34.4">R?</text>
<text x="130" y="34.4">DIODE</text>
<text x="196.1" y="34.6">CN2</text>
<text x="45.6" y="38.6">R42</text>
<text x="57.4" y="38.6">R41</text>
<text x="99.7" y="36.5">C?</text>
<text x="99.7" y="38.6">CAP</text>
<text x="105.2" y="36.5">51K</text>
<text x="142.1" y="36.5">E29</text>
<text x="142.1" y="38.6">220u/35V</text>
<text x="45.6" y="42.1">150K</text>
<text x="57.4" y="42.1">150K</text>
<text x="71" y="43.5">D?</text>
<text x="71" y="45.6">LED</text>
<text x="80.7" y="43.5">Z14</text>
<text x="80.7" y="45.6">ZENER2</text>
<text x="106.8" y="45.9">D?</text>
<text x="142.1" y="45.9">E30</text>
<text x="222.2" y="44">Q3</text>
<text x="222.2" y="46.3">411G</text>
<text x="58.1" y="53.2">R?</text>
<text x="106.8" y="48">DIODE</text>
<text x="130" y="51.1">D48</text>
<text x="142.1" y="48">220u/35V</text>
<text x="196.1" y="48.4">FAN</text>
<text x="226.7" y="50.3">RJ3</text>
<text x="226.7" y="53.9">10K</text>
<text x="238.4" y="50.3">RRJ5</text>
<text x="238.4" y="53.9">0R</text>
<text x="33.9" y="55.3">C?</text>
<text x="33.9" y="57.3">47u/50V</text>
<text x="48" y="55.3">C?</text>
<text x="48" y="57.3">47u/50V</text>
<text x="58.1" y="55.3">10K</text>
<text x="88" y="57.3">R?</text>
<text x="107.9" y="57.6">Q?</text>
<text x="107.9" y="59.7">MOSFET1</text>
<text x="130" y="57.8">DIODE</text>
<text x="142.1" y="60">E34</text>
<text x="160.9" y="60">E35</text>
<text x="225" y="55.5">RJ4</text>
<text x="225" y="57.6">10K</text>
<text x="33.9" y="64.6">C?</text>
<text x="48" y="64.6">C?</text>
<text x="86.3" y="64.9">R?</text>
<text x="88" y="60.9">100R</text>
<text x="130" y="62.8">D45,46</text>
<text x="142.1" y="62.1">220u/35V</text>
<text x="144.4" y="64.2">L</text>
<text x="160.9" y="62.1">220u/35V</text>
<text x="175" y="62.3">C45</text>
<text x="175" y="64.4">104</text>
<text x="33.9" y="66.7">CAP</text>
<text x="48" y="66.7">CAP</text>
<text x="59.8" y="69.4">C?</text>
<text x="59.8" y="71.5">CAP</text>
<text x="86.3" y="67">10K</text>
<text x="98" y="67.2">R?</text>
<text x="98" y="69.4">330R</text>
<text x="105.2" y="67.2">R?</text>
<text x="105.2" y="69.4">1R</text>
<text x="130" y="69.6">DIODE</text>
<text x="265" y="71.9">R055</text>
<text x="26.6" y="74.8">Z15</text>
<text x="73.8" y="74.3">U?</text>
<text x="73.8" y="76.4">DIP8</text>
<text x="81.6" y="76.6">R?</text>
<text x="99.5" y="72.2">C?</text>
<text x="130" y="74.5">D9</text>
<text x="151.5" y="76.1">R93</text>
<text x="163.2" y="76.1">R92</text>
<text x="255.6" y="72.2">R44</text>
<text x="255.6" y="74.5">30R</text>
<text x="265" y="74">30R</text>
<text x="26.6" y="81.1">ZENER2</text>
<text x="81.6" y="78.8">3K</text>
<text x="83.1" y="83.9">C?</text>
<text x="98" y="81.3">R?</text>
<text x="98" y="83.4">330R</text>
<text x="99.5" y="79">CAP</text>
<text x="130" y="81.3">DIODE</text>
<text x="140.4" y="81.3">R9</text>
<text x="140.4" y="83.4">5.1K</text>
<text x="151.5" y="83.4">C9</text>
<text x="151.5" y="79.7">10K</text>
<text x="163.2" y="79.7">2K</text>
<text x="226.7" y="81.1">D?</text>
<text x="226.7" y="83.2">DIODE</text>
<text x="247.4" y="81.1">RY1</text>
<text x="255.6" y="83.7">R48</text>
<text x="265" y="83.7">R056</text>
<text x="26.8" y="85.8">D?</text>
<text x="26.8" y="87.9">DIODE</text>
<text x="59.5" y="88.6">C?</text>
<text x="71.3" y="88.6">C?</text>
<text x="151.5" y="85.5">104</text>
<text x="255.6" y="85.8">30R</text>
<text x="265" y="85.8">30R</text>
<text x="59.5" y="95.4">CAP</text>
<text x="71.3" y="95.4">CAP</text>
<text x="83.1" y="90.7">CAP</text>
<text x="130" y="93.3">D49,50</text>
<text x="193.8" y="94.9">RJ0</text>
<text x="205.6" y="94.9">RJ1</text>
<text x="226.7" y="93.1">QJ1</text>
<text x="226.7" y="95.2">NPN</text>
<text x="247.9" y="95.2">E1</text>
<text x="257.3" y="95.2">E4</text>
<text x="266.7" y="95.2">E5</text>
<text x="272.1" y="95.4">R49</text>
<text x="57.4" y="97.3">R?</text>
<text x="57.4" y="100.9">200K</text>
<text x="99.7" y="99.9">C?</text>
<text x="130" y="100.1">DIODE</text>
<text x="154.5" y="100.3">R70</text>
<text x="193.8" y="98.5">0R</text>
<text x="205.6" y="98.5">10K</text>
<text x="247.9" y="97.3">560u</text>
<text x="257.3" y="97.3">560u</text>
<text x="266.7" y="97.3">560u 200K</text>
<text x="45.6" y="104.3">R?</text>
<text x="45.6" y="107.9">3K</text>
<text x="57.4" y="104.3">R?</text>
<text x="57.4" y="107.9">100K</text>
<text x="99.7" y="102">CAP</text>
<text x="142.1" y="102.5">E33</text>
<text x="142.1" y="104.8">220u/35V</text>
<text x="154.5" y="102.7">2K</text>
<text x="215.6" y="102.5">RJ2</text>
<text x="215.6" y="104.6">10K</text>
<text x="272.1" y="107.2">R50</text>
<text x="104.1" y="109.7">D?</text>
<text x="130" y="112.1">D42</text>
<text x="149.1" y="113.7">R?</text>
<text x="247.9" y="109.3">E6</text>
<text x="247.9" y="111.4">560u</text>
<text x="257.3" y="109.3">E7</text>
<text x="257.3" y="111.4">560u</text>
<text x="266.7" y="109.3">E8</text>
<text x="266.7" y="111.4">560u</text>
<text x="272.1" y="109.3">200K</text>
<text x="104.1" y="116.6">DIODE</text>
<text x="104.4" y="118.6">C?</text>
<text x="130" y="118.9">DIODE</text>
<text x="148.8" y="119.1">C?</text>
<text x="149.1" y="117.5">5.1K</text>
<text x="165.4" y="118.9">D?</text>
<text x="56.6" y="123.4">U?</text>
<text x="56.6" y="125.5">P181</text>
<text x="104.4" y="120.7">47u/50V</text>
<text x="127.9" y="125.9">47u/50V</text>
<text x="130.3" y="123.6">C?</text>
<text x="165.4" y="121.3">ZENER2</text>
<text x="179.7" y="121.3">C?</text>
<text x="179.7" y="123.6">47u/50V</text>
<text x="207.9" y="121.5">HALL1</text>
<text x="229" y="123.1">R9</text>
<text x="69.8" y="128.3">R?</text>
<text x="69.8" y="130.4">10K</text>
<text x="81.6" y="128.3">R?</text>
<text x="81.6" y="130.4">10K</text>
<text x="130" y="130.9">D43</text>
<text x="148.8" y="126.2">47u/50V</text>
<text x="227.4" y="130.7">R11</text>
<text x="229" y="126.7">10K</text>
<text x="71.5" y="132.8">R?</text>
<text x="71.5" y="134.9">510R</text>
<text x="130" y="137.7">DIODE</text>
<text x="148.8" y="137.9">C?</text>
<text x="149.1" y="132.5">R?</text>
<text x="149.1" y="136.3">5.1K</text>
<text x="165.4" y="137.7">D?</text>
<text x="207.9" y="135.6">L10P030</text>
<text x="227.4" y="132.8">10K</text>
<text x="51.1" y="142.4">R?</text>
<text x="130.3" y="142.4">C?</text>
<text x="165.4" y="140.1">ZENER2</text>
<text x="179.7" y="140.1">C?</text>
<text x="179.7" y="142.4">47u/50V</text>
<text x="51.1" y="144.5">330R</text>
<text x="65.1" y="147.1">R?</text>
<text x="65.1" y="149.2">3K</text>
<text x="83.2" y="149.5">U?</text>
<text x="127.9" y="144.7">47u/50V</text>
<text x="148.8" y="145">47u/50V</text>
<text x="207.9" y="147.3">HALL2</text>
<text x="229" y="148.9">R15</text>
<text x="83.2" y="151.6">TL431</text>
<text x="130" y="152">D44</text>
<text x="149.1" y="153.7">R?</text>
<text x="229" y="152.5">10K</text>
<text x="66.8" y="158.6">C?</text>
<text x="66.8" y="160.7">CAP</text>
<text x="130" y="158.8">DIODE</text>
<text x="148.8" y="159.1">C?</text>
<text x="149.1" y="157.4">5.1K</text>
<text x="165.4" y="158.8">D?</text>
<text x="165.4" y="161.2">ZENER2</text>
<text x="179.7" y="161.2">C?</text>
<text x="207.9" y="161.4">L10P030</text>
<text x="227.4" y="156.5">R018</text>
<text x="227.4" y="158.6">10K</text>
<text x="127.9" y="165.9">47u/50V</text>
<text x="130.3" y="163.5">C?</text>
<text x="148.8" y="166.1">47u/50V</text>
<text x="179.7" y="163.5">47u/50V</text>
<text x="130" y="170.8">D54</text>
<text x="149.1" y="172.5">R?</text>
<text x="130" y="177.6">DIODE</text>
<text x="148.8" y="177.9">C?</text>
<text x="149.1" y="176.2">5.1K</text>
<text x="165.4" y="177.6">D?</text>
<text x="127.9" y="184.7">47u/50V</text>
<text x="130.3" y="182.3">C?</text>
<text x="148.8" y="184.9">47u/50V</text>
<text x="165.4" y="180">ZENER2</text>
<text x="179.7" y="180">C?</text>
<text x="179.7" y="182.3">47u/50V</text>
<text x="264.3" y="184.9">V1.0</text>
<text x="264.3" y="192">李和明</text>
<text x="264.3" y="189.6">1/2</text>
</g>
<g font-size="2.1" fill="#a1006a">
<text x="22.8" y="31.1">P</text>
<text x="142.5" y="31.1">+15V</text>
<text x="22.6" y="40.5">N</text>
<text x="208.4" y="38.1">+24V</text>
<text x="250.7" y="52.2">FAN</text>
<text x="142.5" y="54.5">-15V</text>
<text x="208.6" y="63.9">24G</text>
<text x="263.8" y="65.1">P</text>
<text x="175.4" y="66.3">+5V</text>
<text x="222.2" y="72.2">+24V</text>
<text x="175.4" y="78.1">Us</text>
<text x="90.8" y="87.5">+5V</text>
<text x="274.2" y="92.1">P1</text>
<text x="156.6" y="96.9">+24V</text>
<text x="185.8" y="96.9">RY</text>
<text x="137.8" y="112.1">VU+</text>
<text x="156.6" y="108.6">24G</text>
<text x="227.2" y="108.6">24G</text>
<text x="180.2" y="115.6">E1</text>
<text x="67.5" y="121.5">+5V</text>
<text x="241.3" y="125">CT1</text>
<text x="137.8" y="130.9">VV+</text>
<text x="217.8" y="127.4">+15V</text>
<text x="217.8" y="129.7">-15V</text>
<text x="180.2" y="134.4">E3</text>
<text x="180.2" y="146.1">VV-</text>
<text x="48.7" y="154.4">+5V</text>
<text x="137.6" y="152">VW+</text>
<text x="180.2" y="155.5">E5</text>
<text x="217.8" y="153.2">+15V</text>
<text x="217.8" y="155.5">-15V</text>
<text x="241.3" y="150.9">CT2</text>
<text x="180.2" y="167.3">VW-</text>
<text x="138.5" y="170.8">V+</text>
<text x="180.2" y="174.3">E2,4,6,7</text>
<text x="180.2" y="186.1">V-</text>
</g>
</svg>
